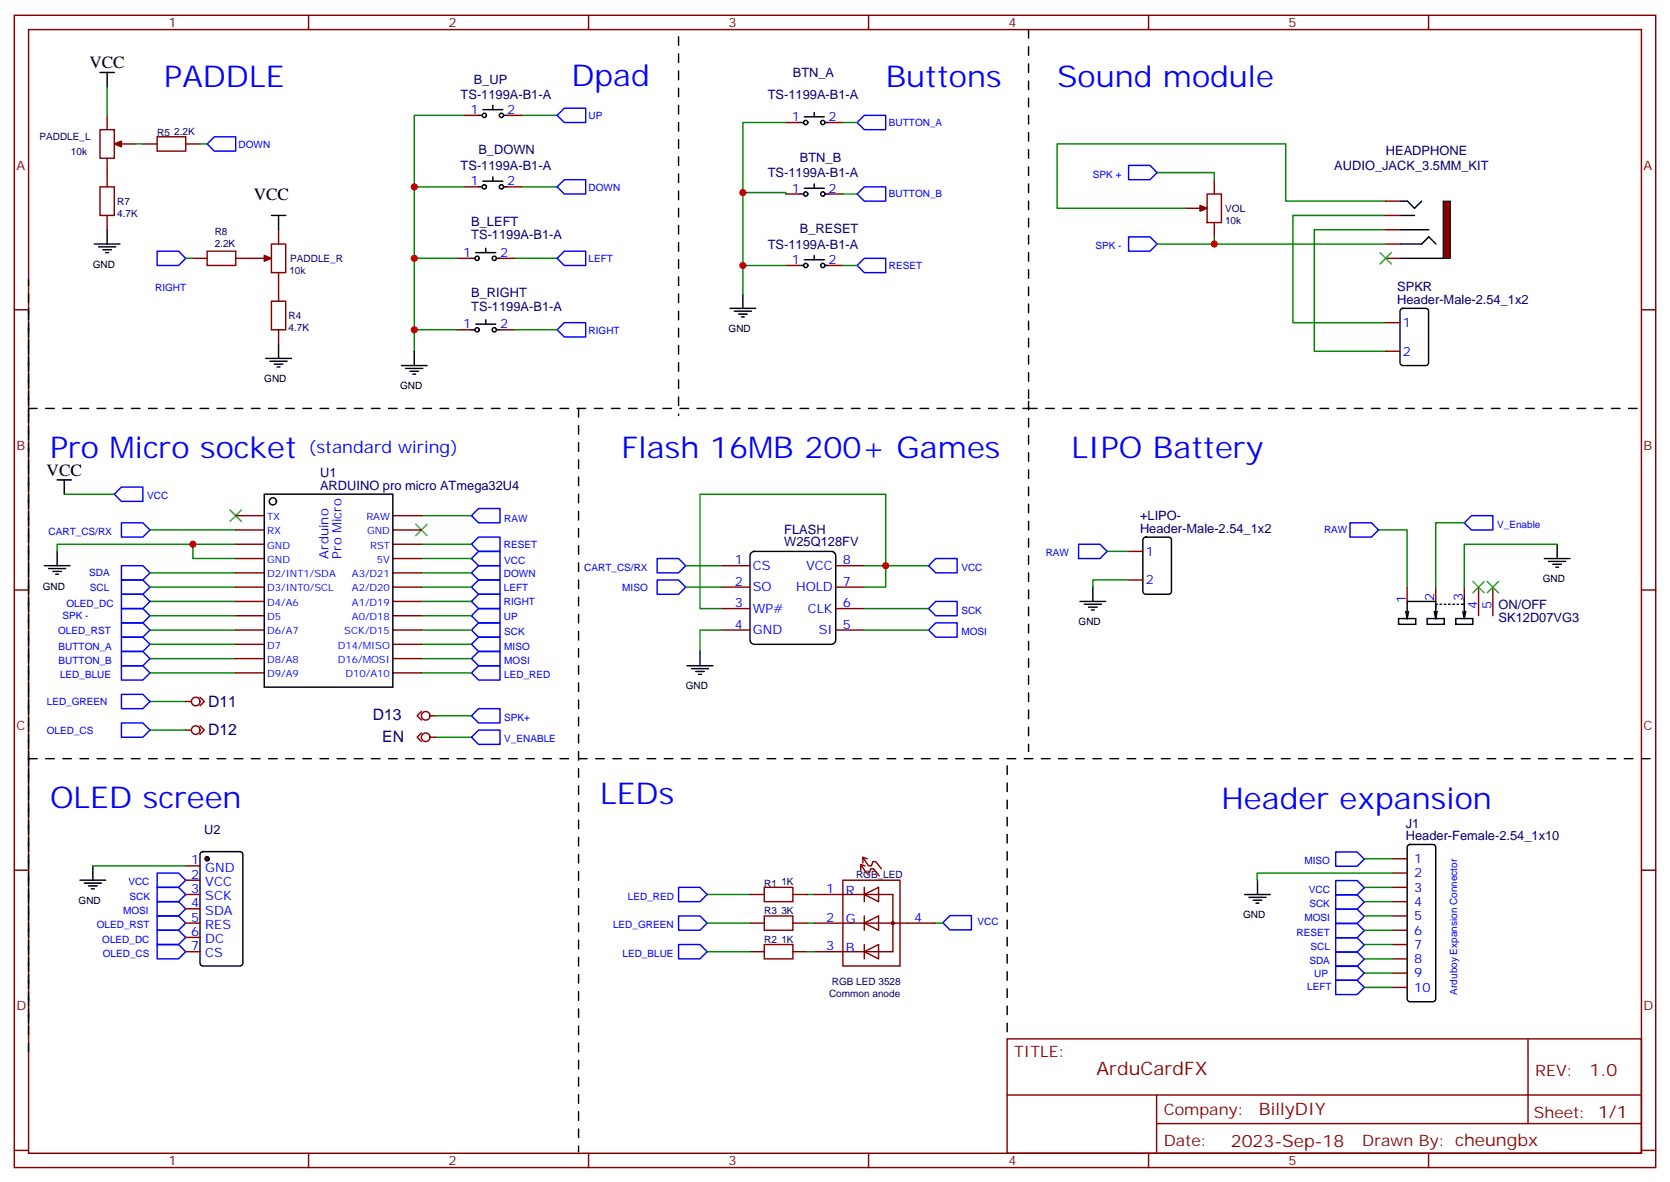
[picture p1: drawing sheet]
<svg xmlns="http://www.w3.org/2000/svg" width="412mm" height="292mm" viewBox="0 0 412 292" stroke-linecap="round" stroke-linejoin="round" font-family="sans-serif">
<g fill="none" stroke="#870000" stroke-width=".35">
<path d="M3.5 3.8h405.4v284.3h-405.4zM7.1 7.3h398.2v277.3h-398.2zM76.2 3.8v3.5M145.3 3.8v3.5M214.5 3.8v3.5M283.6 3.8v3.5M352.8 3.8v3.5M194 30.2h3.6M204.6 30.2h3.5M194 47.9h3.6M204.6 47.9h3.5M292.8 51.4h3.5"/>
<path d="M298.1 47.9h3.5v7h-3.5zM299.9 44.3v3.6M299.9 54.9v3.6M3.5 76.4h3.6M194 65.5h3.6M204.6 65.5h3.5M405.3 76.4h3.6M3.5 145.6h3.6M347.5 144.9v3.5M354.5 144.9v3.5M361.6 144.9v3.5M365.1 144.9v7"/>
<path d="M368.7 144.9v7M405.3 145.6h3.6M3.5 214.7h3.6M188.7 219h7.1v3.5h-7.1zM208.1 217.2h14.1v21.2h-14.1zM212.5 214.7v-1.4l1.5 2.1h.7l.3-1h.7l1.4 1.7M212.5 213.7v-.4l1.1 .4M213.1 213v-1.4l1.4 2.1h.7l.3-1.1h.8l1.4 1.8M213.1 211.9v-.3l1 .3M213.4 219v3.5M405.3 214.7h3.6M185.2 220.7h3.5"/>
<path d="M185.2 234.8h3.5M185.2 227.8h3.5M188.7 233.1h7.1v3.5h-7.1zM188.7 226h7.1v3.6h-7.1zM195.8 220.7h3.5M195.8 234.8h3.5M195.8 227.8h3.5M201.1 220.7h19.4v14.1h-19.4M201.1 227.8h30M213.4 226v3.6M213.4 233.1v3.5M213.4 234.8l3.6-1.7v3.5z"/>
<path d="M213.4 220.7l3.6-1.7v3.5zM213.4 227.8l3.6-1.8v3.6zM248.7 256.4h156.6v28.2h-156.6zM377.3 256.4v20.9M248.7 270.2h156.5M285.6 277.3h119.6M285.6 270.2v14.1M3.5 283.9h3.6M76.2 284.6v3.5M145.3 284.6v3.5M214.5 284.6v3.5M283.6 284.6v3.5"/>
<path d="M352.8 284.6v3.5M405.3 283.9h3.6"/>
<circle cx="220.5" cy="227.8" r=".35"/>
</g>
<g fill="none" stroke="#000" stroke-width=".35">
<path d="M197.6 30.2h.7M198.6 28.8h5M201.1 27.8v1M203.9 30.2h.7M197.6 47.9h.7M198.6 46.5h5M201.1 45.4v1.1M203.9 47.9h.7M345.8 49.6h1.7l1.8 1.8 1.8-1.8M345.8 56.7h7M345.8 53.2h3.5M180.3 76.1h6.3"/>
<path d="M181.3 76.8h4.3M182.4 77.5h2.1M183.1 78.2h.7M183.4 72.6v3.5M197.6 65.5h.7M198.6 64.1h5M201.1 63v1.1M203.9 65.5h.7M345.8 60.2h5.3l1.7-1.7 1.8 1.7M345.8 63.7h10.6M10.9 139.6h6.4M14.1 136.1v3.5"/>
<path d="M381.4 137.8h6.3M382.4 138.5h4.2M383.5 139.2h2.1M384.2 139.9h.7M384.5 134.3v3.5M12 140.3h4.2M13.1 141h2.1M13.8 141.7h.7M266.7 148.4h6.3M267.8 149.1h4.2M268.8 149.8h2.1M269.5 150.5h.7"/>
<path d="M269.9 144.9v3.5M345.4 152.6h4.2v1.5h-4.2zM347.1 150.9l.4 1.7M347.8 150.9l-.3 1.7M352.4 152.6h4.3v1.5h-4.3zM354.2 150.9l.3 1.7 .4-1.7M354.5 150.2v-1.8h-7v4.2M354.9 149.1h-.4v2.8M355.6 149.1h.4M356.7 149.1h.3M357.7 149.1h.4M358.8 149.1h.3"/>
<path d="M359.5 152.6h4.2v1.5h-4.2zM359.8 149.1h.4M360.9 149.1h.7v2.8M361.2 150.9l.4 1.7 .3-1.7M361.6 147.5v1.8M19.8 217.2h6.3M20.8 217.9h4.2M21.9 218.6h2.1M22.6 219.3h.7M22.9 213.7v3.5M310.5 217.2v3.5M307.4 220.7h6.3"/>
<path d="M308.4 221.4h4.2M309.5 222.1h2.1M310.2 222.8h.7"/>
<circle cx="199" cy="30.2" r=".53"/>
<circle cx="203.2" cy="30.2" r=".53"/>
<circle cx="199" cy="47.9" r=".53"/>
<circle cx="203.2" cy="47.9" r=".53"/>
<circle cx="199" cy="65.5" r=".53"/>
<circle cx="203.2" cy="65.5" r=".53"/>
</g>
<g fill="none" stroke="#00f" stroke-width=".35">
<path d="M211.7 30.2l1.7-1.7h5.3v3.5h-5.3zM211.7 47.9l1.7-1.8h5.3v3.5h-5.3zM278.7 40.8h5.3l1.8 1.8-1.8 1.7h-5.3zM278.7 58.5h5.3l1.8 1.7-1.8 1.8h-5.3zM211.7 65.5l1.7-1.8h5.3v3.6h-5.3zM30 139.6h5.3l1.7 1.8-1.7 1.7h-5.3zM30 129h5.3l1.7 1.8-1.7 1.7h-5.3zM116.4 134.3l1.8-1.8h5.3v3.6h-5.3zM116.4 137.8l1.8-1.7h5.3v3.5h-5.3zM116.4 127.2l1.8-1.7h5.3v3.5h-5.3zM266.3 134.3h5.3l1.8 1.8-1.8 1.7h-5.3zM333.4 129h5.3l1.7 1.8-1.7 1.7h-5.3z"/>
<path d="M361.6 129l1.8-1.8h5.3v3.6h-5.3zM30 150.2h5.3l1.7 1.7-1.7 1.8h-5.3zM30 157.2h5.3l1.7 1.8-1.7 1.8h-5.3zM30 153.7h5.3l1.7 1.8-1.7 1.7h-5.3zM30 143.1h5.3l1.7 1.8-1.7 1.7h-5.3zM116.4 155.5l1.8-1.8h5.3v3.5h-5.3zM116.4 151.9l1.8-1.7h5.3v3.5h-5.3zM116.4 148.4l1.8-1.8h5.3v3.6h-5.3zM116.4 144.9l1.8-1.8h5.3v3.5h-5.3zM116.4 141.4l1.8-1.8h5.3v3.5h-5.3zM116.4 159l1.8-1.8h5.3v3.6h-5.3zM30 160.8h5.3l1.7 1.7-1.7 1.8h-5.3z"/>
<path d="M30 164.3h5.3l1.7 1.8-1.7 1.7h-5.3zM116.4 162.5l1.8-1.7h5.3v3.5h-5.3zM118.2 164.3h5.3v3.5h-5.3l-1.8-1.7zM38.8 215.4h5.3l1.8 1.8-1.8 1.8h-5.3zM38.8 219h5.3l1.8 1.7-1.8 1.8h-5.3zM167.6 219h5.3l1.7 1.7-1.7 1.8h-5.3zM329.8 210.2h5.3l1.8 1.8-1.8 1.8h-5.3zM38.8 222.5h5.3l1.8 1.8-1.8 1.7h-5.3zM38.8 226h5.3l1.8 1.8-1.8 1.8h-5.3zM38.8 229.6h5.3l1.8 1.7-1.8 1.8h-5.3zM38.8 233.1h5.3l1.8 1.7-1.8 1.8h-5.3zM167.6 233.1h5.3l1.7 1.7-1.7 1.8h-5.3z"/>
<path d="M167.6 226h5.3l1.7 1.8-1.7 1.8h-5.3zM232.8 227.7l1.8-1.8h5.3v3.6h-5.3zM329.8 231.4h5.3l1.8 1.8-1.8 1.7h-5.3z"/>
</g>
<g fill="none" stroke="#008700" stroke-width=".35">
<path d="M194 30.2h-10.6v42.4M208.1 30.2h3.6M183.4 47.5h10.6v.4M208.1 47.9h3.6M342.2 53.2h-22.9v26.4h22.9M342.2 56.7h-17.6v30h17.6M342.2 49.6h-24.7v-14.1h-56.4v15.9h31.7M183.4 65.5h10.6M208.1 65.5h3.6M37 130.8h21.2M47.6 134.3v3.5h10.6M58.2 134.3h-44.1v1.8"/>
<path d="M104.1 134.3h12.3M104.1 137.8h12.3M104.1 127.2h12.3M340.4 130.8h7.1v14.1M361.6 129h-7.1v15.9M384.5 134.3h-22.9v10.6M37 141.4h21.2M37 144.9h21.2M37 148.4h21.2M37 151.9h21.2M37 155.5h21.2M37 159h21.2"/>
<path d="M104.1 141.4h12.3M104.1 144.9h12.3M104.1 148.4h12.3M104.1 151.9h12.3M104.1 155.5h12.3M104.1 159h12.3M37 162.5h21.2M37 166.1h21.2M104.1 162.5h12.3M104.1 166.1h12.3M174.6 220.7h10.6M174.6 227.8h10.6"/>
<path d="M174.6 234.8h10.6M199.3 220.7h1.8M199.3 227.8h1.8M199.3 234.8h1.8M231.1 227.8h1.7"/>
</g>
<path d="M102.7 129.4l2.8 2.8M105.5 129.4l-2.8 2.8" fill="none" stroke="#3c3" stroke-width=".35"/>
<path d="M296.3 50.7l1.8 .7-1.8 .7z" fill="#870000" stroke="#870000" stroke-width=".35"/>
<path d="M167.6 9.1v93.5M254 7.3v93.5M254 99v86.5M7.1 100.8h246.9M142.9 100.8v183.4M254 100.8h151.7M7.1 187.2h134M142.9 187.2h264.6M248.7 189v67" fill="none" stroke="#000" stroke-width=".35" stroke-dasharray="2.1 2.1"/>
<path d="M356.4 49.6h1.7v14.1h-1.7z" fill="#870000" stroke="#000" stroke-width=".25"/>
<g fill="none" stroke="#870000" stroke-width=".35">
<path d="M24.7 32h3.5v7.1h-3.5zM26.5 28.5v3.5M26.5 39.1v7M30 35.5h3.5M35.3 35.5h3.5M38.8 33.8h7.1v3.5h-7.1zM45.9 35.5h3.5M114.7 28.5h3.5M125.2 28.5h3.6M24.7 46.1h3.5v7.1h-3.5zM26.5 53.2v3.5M68.8 56.7v3.5"/>
<path d="M114.7 46.1h3.5M125.2 46.1h3.6M342.2 49.6h3.5M342.2 56.7h3.5M342.2 53.2h3.5M47.6 63.7h3.6M51.2 62h7v3.5h-7zM58.2 63.7h7.1M67 74.3h3.6v7.1h-3.6zM67 60.2h3.6v7.1h-3.6zM68.8 67.3v7M112.9 63.7h3.5"/>
<path d="M123.5 63.7h3.5M342.2 60.2h3.5M342.2 63.7h3.5M342.2 79.6h3.5M68.8 81.4v3.5M112.9 81.4h3.5M123.5 81.4h3.5M342.2 86.7h3.5M58.2 127.2h7.1M58.2 130.8h7.1M58.2 134.3h7.1M58.2 137.8h7.1"/>
<path d="M97 127.2h7.1M97 130.8h7.1M97 134.3h7.1M97 137.8h7.1M178.2 139.6h7M206.4 139.6h7M278.7 136.1h3.5M58.2 144.9h7.1M58.2 155.5h7.1M58.2 141.4h7.1M58.2 148.4h7.1M58.2 151.9h7.1"/>
<path d="M58.2 159h7.1M97 144.9h7.1M97 155.5h7.1M97 141.4h7.1M97 148.4h7.1M97 151.9h7.1M97 159h7.1M178.2 144.9h7M178.2 150.2h7M178.2 155.5h7M206.4 144.9h7M206.4 150.2h7"/>
<path d="M206.4 155.5h7M278.7 143.1h3.5M45.9 173.1h1.4M49.4 172l1 1.1-1 1.1M49.4 179.1l1 1.1-1 1M58.2 162.5h7.1M58.2 166.1h7.1M97 162.5h7.1M97 166.1h7.1M104.1 175.6l-1.1 1 1.1 1.1M106.2 176.6h1.4M45.9 180.2h1.4"/>
<path d="M104.1 180.9l-1.1 1 1.1 1.1M106.2 181.9h1.4"/>
<circle cx="48.3" cy="173.1" r="1.06"/>
<circle cx="105.1" cy="176.6" r="1.06"/>
<circle cx="48.3" cy="180.2" r="1.06"/>
<circle cx="105.1" cy="181.9" r="1.06"/>
</g>
<g fill="none" stroke="#00f" stroke-width=".35">
<path d="M51.2 35.5l1.7-1.7h5.3v3.5h-5.3zM139.3 26.7h5.3v3.5h-5.3l-1.7-1.7zM137.6 46.1l1.7-1.8h5.3v3.6h-5.3zM38.8 62h5.3l1.8 1.7-1.8 1.8h-5.3zM137.6 63.7l1.7-1.7h5.3v3.5h-5.3zM137.6 81.4l1.7-1.8h5.3v3.5h-5.3zM28.2 122l1.8-1.8h5.3v3.5h-5.3zM162.3 137.8h5.3l1.7 1.8-1.7 1.8h-5.3zM229.3 139.6l1.8-1.8h5.3v3.6h-5.3zM30 146.6h5.3l1.7 1.8-1.7 1.8h-5.3zM162.3 143.1h5.3l1.7 1.8-1.7 1.7h-5.3zM229.3 155.5l1.8-1.8h5.3v3.5h-5.3z"/>
<path d="M231.1 148.4h5.3v3.5h-5.3l-1.8-1.7zM30 171.3h5.3l1.7 1.8-1.7 1.8h-5.3zM30 178.4h5.3l1.7 1.8-1.7 1.7h-5.3zM116.4 176.6l1.8-1.7h5.3v3.5h-5.3zM118.2 180.2h5.3v3.5h-5.3l-1.8-1.8zM329.8 217.3h5.3l1.8 1.8-1.8 1.7h-5.3zM329.8 234.9h5.3l1.8 1.8-1.8 1.8h-5.3zM329.8 227.9h5.3l1.8 1.7-1.8 1.8h-5.3zM329.8 224.3h5.3l1.8 1.8-1.8 1.8h-5.3zM329.8 220.8h5.3l1.8 1.8-1.8 1.7h-5.3z"/>
</g>
<g fill="none" stroke="#008700" stroke-width=".35">
<path d="M26.5 21.4v7.1M33.5 35.5h1.8M49.4 35.5h1.8M114.7 28.5h-12.4v58.2M128.8 28.5h8.8M102.3 46.1h12.4M128.8 46.1h8.8M102.3 63.7h10.6M127 63.7h10.6M102.3 81.4h10.6M127 81.4h10.6M15.9 122h12.3"/>
<path d="M169.3 139.6h8.9M213.4 139.6h15.9M273.4 136.1h5.3M169.3 144.9h8.9M178.2 155.5h-5.3v5.3M213.4 144.9h5.3v-22.9h-45.8v28.2h5.3M213.4 150.2h15.9M213.4 155.5h15.9M278.7 143.1h-8.8v1.8M37 173.1h8.9M107.6 176.6h8.8M37 180.2h8.9"/>
<path d="M107.6 181.9h8.8"/>
</g>
<path d="M7.1 252.5v-183.5M7.1 259.5v-183.4" fill="none" stroke="#000" stroke-width=".35" stroke-dasharray="2.1 2.1"/>
<path d="M340.8 62.3l2.8 2.9M343.6 62.3l-2.8 2.9M56.8 125.8l2.8 2.9M59.6 125.8l-2.8 2.9M363.7 143.5l2.8 2.8M366.5 143.5l-2.8 2.8M367.2 143.5l2.9 2.8M370.1 143.5l-2.9 2.8" fill="none" stroke="#3c3" stroke-width=".35"/>
<g fill="none" stroke="#000" stroke-width=".35">
<path d="M24.7 17.9h3.5M26.5 17.9v3.5M118.2 28.5h.7M119.2 27.1h5M121.7 26v1.1M124.5 28.5h.7M26.5 56.7v3.5M67 53.2h3.6M68.8 53.2v3.5M118.2 46.1h.7M119.2 44.7h5M121.7 43.6v1.1"/>
<path d="M124.5 46.1h.7M23.3 60.2h6.3M24.3 60.9h4.3M25.4 61.6h2.1M26.1 62.3h.7M116.4 63.7h.7M117.5 62.3h4.9M117.5 80h4.9M119.9 61.3v1M119.9 78.9v1.1M122.8 63.7h.7M346 76.3l.4-.2h5.7a.71 .71 0 0 1 .7 .7v12.7a.76 .76 0 0 1-.7 .7h-5.7a.76 .76 0 0 1-.7-.7v-12.7z"/>
<path d="M65.6 88.4h6.4M66.7 89.1h4.2M67.7 89.9h2.1M68.4 90.6h.7M68.8 84.9v3.5M99.1 90.2h6.4M100.2 90.9h4.2M101.2 91.6h2.2M102 92.3h.7M102.3 86.7v3.5M116.4 81.4h.7M122.8 81.4h.7"/>
<path d="M14.1 118.4h3.5M15.9 118.4v3.6M65.3 122h31.7v47.6h-31.7zM185.4 136.5l.9-.4h19a1.06 1.06 0 0 1 1.1 1v20.8a1.13 1.13 0 0 1-1.1 1.1h-19a1.13 1.13 0 0 1-1.1-1.1v-20.8zM282.5 132.7l.4-.2h5.7a.71 .71 0 0 1 .7 .7v12.7a.76 .76 0 0 1-.7 .7h-5.7a.76 .76 0 0 1-.7-.7v-12.7zM169.7 164.3h6.3M170.7 165h4.3M171.8 165.7h2.1M172.5 166.4h.7M172.9 160.8v3.5M49.6 210.4l.5-.3h9.2a.71 .71 0 0 1 .7 .8v26.8a.76 .76 0 0 1-.7 .7h-9.2a.76 .76 0 0 1-.7-.7v-26.8z"/>
<circle cx="119.6" cy="28.5" r=".53"/>
<circle cx="123.8" cy="28.5" r=".53"/>
<circle cx="119.6" cy="46.1" r=".53"/>
<circle cx="123.8" cy="46.1" r=".53"/>
<circle cx="117.8" cy="63.7" r=".53"/>
<circle cx="122.1" cy="63.7" r=".53"/>
<circle cx="117.8" cy="81.4" r=".53"/>
<circle cx="122.1" cy="81.4" r=".53"/>
<circle cx="67.4" cy="123.7" r=".88"/>
</g>
<g fill="#870000" stroke="#870000" stroke-width=".35">
<path d="M28.2 35.5l1.8-.7v1.4z"/>
<path d="M65.3 63l1.7 .7-1.7 .8z"/>
</g>
<circle cx="51.2" cy="211.9" r=".53" fill="#870000" stroke="#000" stroke-width=".35"/>
<g fill="none" stroke="#870000" stroke-width=".35">
<path d="M45.9 213.7h3.5M45.9 217.2h3.5M344 211.9h3.5M344 215.4h3.5M344 219h3.5M45.9 220.7h3.5M45.9 224.3h3.5M45.9 227.8h3.5M45.9 231.3h3.5M45.9 234.8h3.5M344 222.5h3.5M344 226h3.5"/>
<path d="M344 229.6h3.5M344 233.1h3.5M344 236.6h3.5M344 240.1h3.5M344 243.7h3.5"/>
</g>
<g fill="none" stroke="#008700" stroke-width=".35">
<path d="M285.8 42.6h14.1v1.7M299.9 58.5v1.7h-14.1M45.9 63.7h1.7M299.9 60.2h42.3M22.9 213.7h23M336.9 211.9h7.1M336.9 219h7.1M344 215.4h-33.6v1.8M336.9 222.5h7.1M336.9 226h7.1M336.9 229.6h7.1M336.9 233.1h7.1"/>
<path d="M336.9 236.6h7.1M336.9 240.1h7.1M336.9 243.7h7.1"/>
</g>
<path d="M329.8 238.4h5.3l1.8 1.7-1.8 1.8h-5.3zM329.8 241.9h5.3l1.8 1.8-1.8 1.7h-5.3z" fill="none" stroke="#00f" stroke-width=".35"/>
<path d="M347.7 208.6l.5-.2h5.6a.71 .71 0 0 1 .7 .7v37.4a.76 .76 0 0 1-.7 .7h-5.6a.76 .76 0 0 1-.7-.7v-37.4z" fill="none" stroke="#000" stroke-width=".35"/>
<g fill="#c00">
<circle cx="47.6" cy="134.3" r=".88"/>
<circle cx="218.7" cy="139.6" r=".88"/>
<circle cx="183.4" cy="47.5" r=".88"/>
<circle cx="183.4" cy="65.5" r=".88"/>
<circle cx="102.3" cy="46.1" r=".88"/>
<circle cx="102.3" cy="63.7" r=".88"/>
<circle cx="102.3" cy="81.4" r=".88"/>
<circle cx="299.9" cy="60.2" r=".88"/>
</g>
<g font-size="7.4" fill="#00f">
<text x="40.6" y="21.4">PADDLE</text>
<text x="141.1" y="21.3">Dpad</text>
<text x="218.7" y="21.4">Buttons</text>
<text x="261.1" y="21.4">Sound module</text>
<text x="12.3" y="113">Pro Micro socket</text>
<text x="153.5" y="113.1">Flash 16MB 200+ Games</text>
<text x="264.6" y="113.1">LIPO Battery</text>
<text x="12.3" y="199.4">OLED screen</text>
<text x="148.2" y="198.5">LEDs</text>
<text x="301.6" y="199.6">Header expansion</text>
</g>
<text font-size="4.6" fill="#800" x="270.8" y="265.4">ArduCardFX</text>
<g font-size="4.2">
<text x="22.1" y="16.8">VCC</text>
<text x="62.7" y="49.3">VCC</text>
<text x="11.5" y="117.4">VCC</text>
</g>
<text font-size="4.2" fill="#00f" x="76.2" y="111.7">(standard wiring)</text>
<g font-size="4.2" fill="#800">
<text x="392.5" y="265.6">1.0</text>
<text x="310.9" y="275.2">BillyDIY</text>
<text x="304" y="283">2023-Sep-18</text>
</g>
<g font-size="3.9" fill="#000080">
<text x="51.4" y="174.3">D11</text>
<text x="92.1" y="177.6">D13</text>
<text x="51.4" y="181.4">D12</text>
<text x="94.4" y="183.2">EN</text>
</g>
<g font-size="3.9" fill="#800">
<text x="250.5" y="260.9">TITLE:</text>
<text x="379.1" y="265.6">REV:</text>
<text x="287.4" y="275.1">Company:</text>
<text x="378.7" y="275.8">Sheet: 1/1</text>
<text x="287.4" y="282.8">Date:</text>
<text x="336.4" y="282.9">Drawn By: cheungbx</text>
</g>
<g font-size="3.2" fill="#800">
<text x="41.6" y="6.8">1</text>
<text x="110.8" y="6.8">2</text>
<text x="179.9" y="6.8">3</text>
<text x="249.1" y="6.8">4</text>
<text x="318.2" y="6.8">5</text>
<text x="4.1" y="41.9">A</text>
<text x="405.9" y="41.9">A</text>
<text x="4.1" y="111">B</text>
<text x="405.9" y="111">B</text>
<text x="4.1" y="180.2">C</text>
<text x="405.9" y="180.2">C</text>
<text x="4.1" y="249.3">D</text>
<text x="405.9" y="249.3">D</text>
<text x="41.6" y="287.6">1</text>
<text x="110.8" y="287.6">2</text>
<text x="179.9" y="287.6">3</text>
<text x="249.1" y="287.6">4</text>
<text x="318.2" y="287.6">5</text>
</g>
<g font-size="3.2" fill="#000080">
<text x="117" y="20.8">B_UP</text>
<text x="195.8" y="19">BTN_A</text>
<text x="113.7" y="24.3">TS-1199A-B1-A</text>
<text x="189.6" y="24.3">TS-1199A-B1-A</text>
<text x="113.7" y="42">TS-1199A-B1-A</text>
<text x="118.1" y="38.1">B_DOWN</text>
<text x="197.5" y="39.9">BTN_B</text>
<text x="329.5" y="41.9">AUDIO_JACK_3.5MM_KIT</text>
<text x="342.2" y="38.4">HEADPHONE</text>
<text x="189.6" y="43.7">TS-1199A-B1-A</text>
<text x="116.4" y="59">TS-1199A-B1-A</text>
<text x="116.4" y="55.7">B_LEFT</text>
<text x="197.5" y="57.5">B_RESET</text>
<text x="189.6" y="61.4">TS-1199A-B1-A</text>
<text x="345" y="71.9">SPKR</text>
<text x="116.4" y="76.6">TS-1199A-B1-A</text>
<text x="116.4" y="73.4">B_RIGHT</text>
<text x="345" y="75">Header-Male-2.54_1x2</text>
<text x="79" y="117.7">U1</text>
<text x="79" y="120.9">ARDUINO pro micro ATmega32U4</text>
<text x="193.7" y="131.7">FLASH</text>
<text x="281.5" y="131.5">Header-Male-2.54_1x2</text>
<text x="281.5" y="128.3">+LIPO-</text>
<text x="193.7" y="134.8">W25Q128FV</text>
<text x="370.1" y="153.5">SK12D07VG3</text>
<text x="370.1" y="150.2">ON/OFF</text>
<text x="50.5" y="205.8">U2</text>
<text x="347.2" y="207.3">Header-Female-2.54_1x10</text>
<text x="347.2" y="204.2">J1</text>
</g>
<g font-size="3.2" fill="#00f">
<text x="116.2" y="28.1">1</text>
<text x="125.2" y="28.1">2</text>
<text x="195.5" y="29.9">1</text>
<text x="204.6" y="29.9">2</text>
<text x="116.2" y="45.8">1</text>
<text x="125.2" y="45.8">2</text>
<text x="195.5" y="47.5">1</text>
<text x="204.6" y="47.5">2</text>
<text x="114.4" y="63.4">1</text>
<text x="123.5" y="63.4">2</text>
<text x="195.5" y="65.2">1</text>
<text x="204.6" y="65.2">2</text>
<text x="114.4" y="81">1</text>
<text x="123.5" y="81">2</text>
<text x="346.4" y="80.7">1</text>
<text x="346.4" y="87.7">2</text>
<text x="81.1" y="137.8" transform="rotate(-90 81.1 137.8)">Arduino</text>
<text x="84.3" y="137.8" transform="rotate(-90 84.3 137.8)">Pro Micro</text>
<text x="282.9" y="137.1">1</text>
<text x="181.4" y="139.2">1</text>
<text x="185.9" y="140.7">CS</text>
<text x="199.1" y="140.7">VCC</text>
<text x="208.1" y="139.2">8</text>
<text x="181.4" y="144.5">2</text>
<text x="181.4" y="149.8">3</text>
<text x="185.9" y="145.9">SO</text>
<text x="196.6" y="145.9">HOLD</text>
<text x="208.1" y="149.8">6</text>
<text x="208.1" y="144.5">7</text>
<text x="282.9" y="144.2">2</text>
<text x="347.1" y="148.8" transform="rotate(-90 347.1 148.8)">1</text>
<text x="354.2" y="148.4" transform="rotate(-90 354.2 148.4)">2</text>
<text x="361.2" y="148.4" transform="rotate(-90 361.2 148.4)">3</text>
<text x="181.4" y="155.1">4</text>
<text x="185.9" y="151.2">WP#</text>
<text x="199.5" y="151.2">CLK</text>
<text x="208.1" y="155.1">5</text>
<text x="364.8" y="150.2" transform="rotate(-90 364.8 150.2)">4</text>
<text x="368.3" y="150.2" transform="rotate(-90 368.3 150.2)">5</text>
<text x="185.9" y="156.5">GND</text>
<text x="202.2" y="156.5">SI</text>
<text x="47.2" y="213.3">1</text>
<text x="50.7" y="215.1">GND</text>
<text x="349.2" y="213">1</text>
<text x="47.2" y="216.9">2</text>
<text x="47.2" y="220.4">3</text>
<text x="50.7" y="218.6">VCC</text>
<text x="204" y="220.4">1</text>
<text x="208.8" y="220.7">R</text>
<text x="349.2" y="216.5">2</text>
<text x="349.2" y="220">3</text>
<text x="47.2" y="223.9">4</text>
<text x="47.2" y="227.4">5</text>
<text x="50.7" y="222.1">SCK</text>
<text x="50.7" y="225.7">SDA</text>
<text x="204" y="227.4">2</text>
<text x="208.8" y="227.8">G</text>
<text x="225.8" y="227.4">4</text>
<text x="349.2" y="223.6">4</text>
<text x="349.2" y="227.1">5</text>
<text x="47.2" y="231">6</text>
<text x="50.7" y="229.2">RES</text>
<text x="50.7" y="232.7">DC</text>
<text x="349.2" y="230.6">6</text>
<text x="47.2" y="234.5">7</text>
<text x="50.7" y="236.3">CS</text>
<text x="204" y="234.5">3</text>
<text x="208.8" y="234.8">B</text>
<text x="349.2" y="234.1">7</text>
<text x="349.2" y="237.7">8</text>
<text x="349.2" y="241.2">9</text>
<text x="349.2" y="244.7">10</text>
</g>
<g font-size="2.5" fill="#00f">
<text x="145.3" y="29.4">UP</text>
<text x="219.5" y="31">BUTTON_A</text>
<text x="58.9" y="36.4">DOWN</text>
<text x="145.3" y="47">DOWN</text>
<text x="269.9" y="43.9">SPK +</text>
<text x="219.5" y="48.6">BUTTON_B</text>
<text x="145.3" y="64.7">LEFT</text>
<text x="270.5" y="61.5">SPK -</text>
<text x="38.3" y="71.7">RIGHT</text>
<text x="219.5" y="66.3">RESET</text>
<text x="145.3" y="82.3">RIGHT</text>
<text x="36.3" y="123.2">VCC</text>
<text x="66" y="128.3">TX</text>
<text x="66" y="131.8">RX</text>
<text x="90.5" y="128.3">RAW</text>
<text x="90.6" y="131.8">GND</text>
<text x="124.5" y="128.9">RAW</text>
<text x="327" y="131.6">RAW</text>
<text x="369.7" y="130.3">V_Enable</text>
<text x="12" y="132.1">CART_CS/RX</text>
<text x="66" y="135.4">GND</text>
<text x="91.4" y="135.4">RST</text>
<text x="124.4" y="135.3">RESET</text>
<text x="258.2" y="137.3">RAW</text>
<text x="22" y="142.2">SDA</text>
<text x="66" y="138.9">GND</text>
<text x="66" y="142.4">D2/INT1/SDA</text>
<text x="86.9" y="142.4">A3/D21</text>
<text x="93.1" y="138.9">5V</text>
<text x="124.4" y="142.3">DOWN</text>
<text x="124.5" y="139.1">VCC</text>
<text x="144.3" y="140.9">CART_CS/RX</text>
<text x="237.4" y="140.9">VCC</text>
<text x="16.4" y="149.7">OLED_DC</text>
<text x="22.2" y="145.8">SCL</text>
<text x="66" y="146">D3/INT0/SCL</text>
<text x="66" y="149.5">D4/A6</text>
<text x="86.9" y="149.5">A1/D19</text>
<text x="86.9" y="145.9">A2/D20</text>
<text x="124.4" y="149.4">RIGHT</text>
<text x="124.4" y="145.8">LEFT</text>
<text x="153.7" y="145.8">MISO</text>
<text x="15.4" y="152.8">SPK -</text>
<text x="66" y="153">D5</text>
<text x="86.9" y="153">A0/D18</text>
<text x="124.4" y="152.9">UP</text>
<text x="237.4" y="151.5">SCK</text>
<text x="14.3" y="156.4">OLED_RST</text>
<text x="14.5" y="160.3">BUTTON_A</text>
<text x="66" y="156.5">D6/A7</text>
<text x="66" y="160.1">D7</text>
<text x="83.4" y="160.1">D14/MISO</text>
<text x="85" y="156.5">SCK/D15</text>
<text x="124.5" y="156.8">SCK</text>
<text x="124.5" y="160.3">MISO</text>
<text x="237.4" y="156.8">MOSI</text>
<text x="14.5" y="163.8">BUTTON_B</text>
<text x="14.8" y="167.3">LED_BLUE</text>
<text x="66" y="163.6">D8/A8</text>
<text x="66" y="167.1">D9/A9</text>
<text x="83.4" y="163.6">D16/MOSI</text>
<text x="85.3" y="167.1">D10/A10</text>
<text x="124.5" y="163.8">MOSI</text>
<text x="124.5" y="167.3">LED_RED</text>
<text x="11.6" y="174">LED_GREEN</text>
<text x="124.5" y="177.9">SPK+</text>
<text x="11.6" y="181">OLED_CS</text>
<text x="124.5" y="183.2">V_ENABLE</text>
<text x="322.1" y="213.2">MISO</text>
<text x="31.7" y="218.5">VCC</text>
<text x="323.2" y="220.3">VCC</text>
<text x="30.4" y="225.6">MOSI</text>
<text x="32" y="222">SCK</text>
<text x="155.1" y="222">LED_RED</text>
<text x="322.1" y="227.3">MOSI</text>
<text x="323.4" y="223.8">SCK</text>
<text x="23.9" y="229.1">OLED_RST</text>
<text x="25.3" y="232.6">OLED_DC</text>
<text x="151.4" y="229.1">LED_GREEN</text>
<text x="241.4" y="228.2">VCC</text>
<text x="320.2" y="230.9">RESET</text>
<text x="25.4" y="236.1">OLED_CS</text>
<text x="153.7" y="236.1">LED_BLUE</text>
<text x="323.4" y="237.9">SDA</text>
<text x="323.6" y="234.4">SCL</text>
<text x="322.8" y="244.4">LEFT</text>
<text x="324.5" y="241">UP</text>
<text x="359.8" y="245.4" transform="rotate(-90 359.8 245.4)">Arduboy Expansion Connector</text>
</g>
<g font-size="2.5" fill="#000080">
<text x="9.8" y="34.6">PADDLE_L</text>
<text x="38.8" y="33.6">R5</text>
<text x="43" y="33.3">2.2K</text>
<text x="17.5" y="38.2">10k</text>
<text x="28.9" y="53.5">4.7K</text>
<text x="28.9" y="50.5">R7</text>
<text x="302.6" y="52.3">VOL</text>
<text x="53" y="58">R8</text>
<text x="302.5" y="55.3">10k</text>
<text x="53" y="60.9">2.2K</text>
<text x="71.7" y="64.7">PADDLE_R</text>
<text x="71.5" y="67.6">10k</text>
<text x="71.3" y="81.7">4.7K</text>
<text x="71.3" y="78.7">R4</text>
<text x="188.7" y="218.8">R1</text>
<text x="193" y="218.5">1K</text>
<text x="211.4" y="216.6">RGB_LED</text>
<text x="188.7" y="225.5">R3</text>
<text x="193" y="225.5">3K</text>
<text x="188.7" y="232.6">R2</text>
<text x="193" y="232.6">1K</text>
<text x="204.7" y="246">Common anode</text>
<text x="205.4" y="243.2">RGB LED 3528</text>
</g>
<g font-size="2.5">
<text x="22.9" y="66.1">GND</text>
<text x="179.9" y="81.9">GND</text>
<text x="65.3" y="94.3">GND</text>
<text x="98.8" y="96">GND</text>
<text x="381" y="143.7">GND</text>
<text x="10.6" y="145.5">GND</text>
<text x="266.3" y="154.3">GND</text>
<text x="169.3" y="170.1">GND</text>
<text x="19.4" y="223.1">GND</text>
<text x="307" y="226.6">GND</text>
</g>
</svg>
